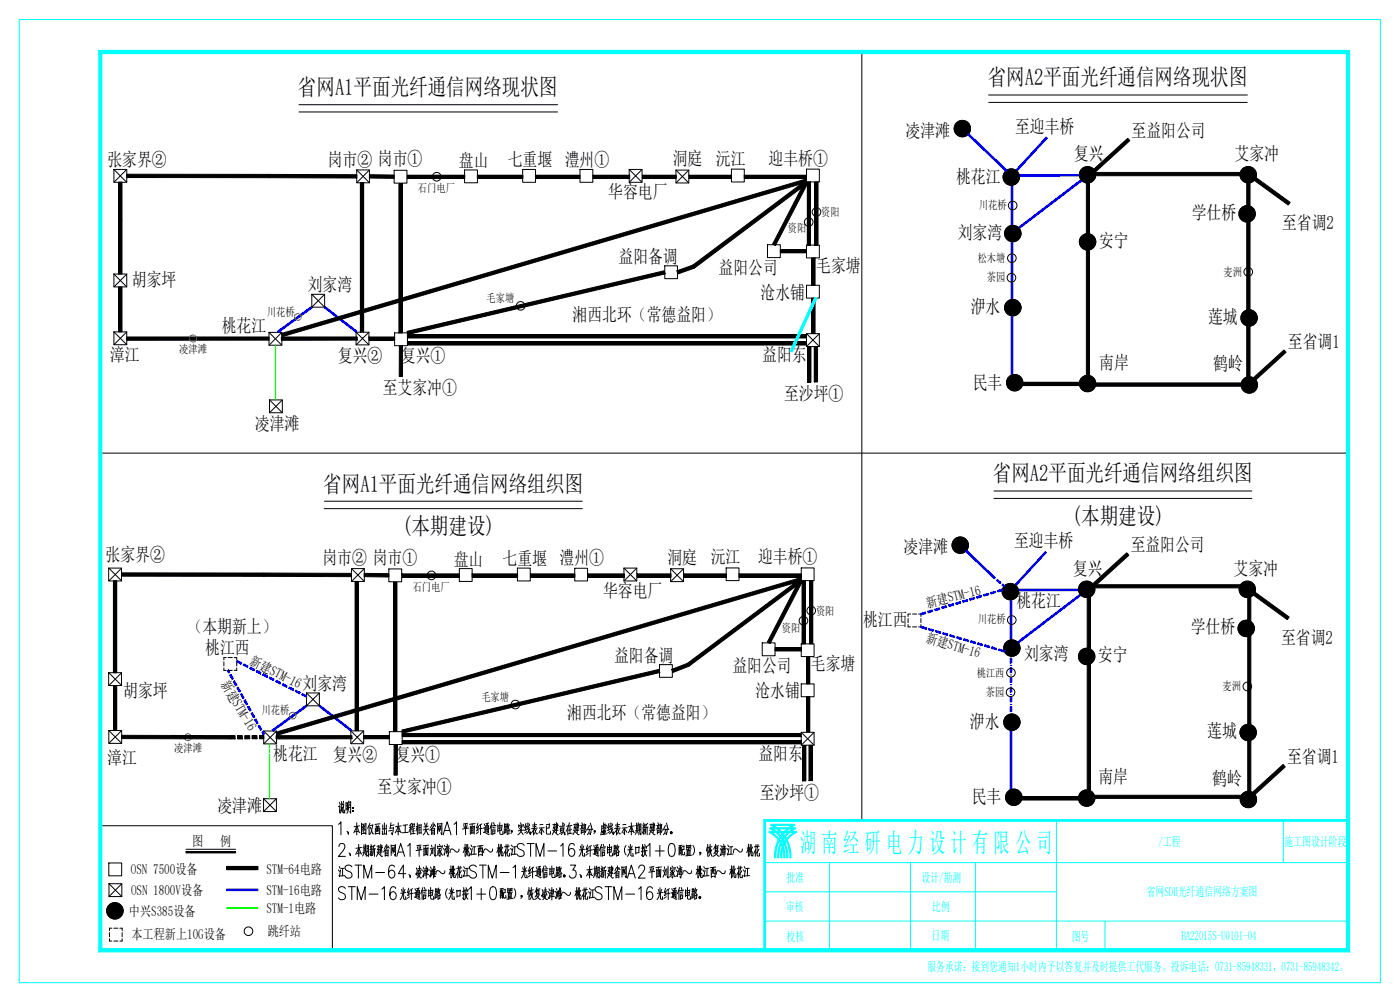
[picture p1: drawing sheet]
<svg xmlns="http://www.w3.org/2000/svg" width="432mm" height="309mm" viewBox="0 0 432 309" stroke-linecap="round" stroke-linejoin="round" font-family="sans-serif">
<!-- layer: 2.5G -->
<path d="M311.7 220.9h.5v1.7h-.5z" fill="none" stroke="#00f" stroke-width=".31"/>
<path d="M311.7 220.9h.5v1.7h-.5z" fill="#00f"/>
<path d="M311.7 217.9h.5v1.5h-.5zM311.7 220.2h.5" fill="none" stroke="#00f" stroke-width=".31"/>
<path d="M311.7 217.9h.5v1.5h-.5z" fill="#00f"/>
<path d="M311.7 214.9h.5v1.5h-.5zM311.7 217.2h.5" fill="none" stroke="#00f" stroke-width=".31"/>
<path d="M311.7 214.9h.5v1.5h-.5z" fill="#00f"/>
<path d="M311.7 211.9h.5v1.5h-.5zM311.7 214.2h.5" fill="none" stroke="#00f" stroke-width=".31"/>
<path d="M311.7 211.9h.5v1.5h-.5z" fill="#00f"/>
<path d="M311.7 208.9h.5v1.5h-.5zM311.7 211.2h.5" fill="none" stroke="#00f" stroke-width=".31"/>
<path d="M311.7 208.9h.5v1.5h-.5z" fill="#00f"/>
<path d="M311.7 205.9h.5v1.6h-.5zM311.7 208.2h.5" fill="none" stroke="#00f" stroke-width=".31"/>
<path d="M311.7 205.9h.5v1.6h-.5z" fill="#00f"/>
<path d="M311.7 202.9h.5v1.6h-.5zM311.7 205.2h.5" fill="none" stroke="#00f" stroke-width=".31"/>
<path d="M311.7 202.9h.5v1.6h-.5z" fill="#00f"/>
<path d="M311.7 199.8h.5v1.7h-.5zM311.7 202.2h.5" fill="none" stroke="#00f" stroke-width=".31"/>
<path d="M311.7 199.8h.5v1.7h-.5z" fill="#00f"/>
<path d="M322.8 42.2l.4 .4-10.8 11.7-.3-.4z" fill="none" stroke="#00f" stroke-width=".31"/>
<path d="M322.8 42.2l.4 .4-10.8 11.7-.3-.4z" fill="#00f"/>
<path d="M312 53.8l.5 .5v64.1h-.5z" fill="none" stroke="#00f" stroke-width=".31"/>
<path d="M312 53.8l.5 .5v64.1h-.5z" fill="#00f"/>
<path d="M312 53.8h24.4l-1.4 .5h-22.5z" fill="none" stroke="#00f" stroke-width=".31"/>
<path d="M312 53.8h24.4l-1.4 .5h-22.5z" fill="#00f"/>
<path d="M312.1 71.7l22.9-17.4 1.4-.5-24 18.3z" fill="none" stroke="#00f" stroke-width=".31"/>
<path d="M312.1 71.7l22.9-17.4 1.4-.5-24 18.3z" fill="#00f"/>
<!-- layer: 10G -->
<path d="M33.6 266.1h3.9v4h-3.9zM33.6 272.5h4v4h-4zM70 267.2h9.6v1h-9.6zM33.8 289.5v.7h.7M33.8 287.6v1.3M34.5 286.2h-.7v.8M35.1 286.2h1.3M35.1 290.2h1.3M37 286.2h.7v.8M37.7 287.6v1.3M37.7 289.5v.7h-.7" fill="none" stroke="#000" stroke-width=".31"/>
<!-- layer: 2.5G -->
<path d="M31 254.6h71.6v38.4h-71.6zM57.4 262.7h15.3v.3h-15.3zM57.4 261.9h15.3" fill="none" stroke="#000" stroke-width=".31"/>
<path d="M57.4 262.8h15.3" fill="none" stroke="#000" stroke-width=".36"/>
<!-- layer: 0 -->
<path d="M33.6 272.5l4 4M37.6 272.5l-4 4" fill="none" stroke="#000" stroke-width=".31"/>
<!-- layer: 10G -->
<path d="M70 267.2h9.6v1h-9.6z" fill="#000"/>
<!-- layer: 2.5G -->
<path d="M70 274.2h9.6v.5h-9.6z" fill="none" stroke="#00f" stroke-width=".31"/>
<path d="M70 274.2h9.6v.5h-9.6z" fill="#00f"/>
<!-- layer: 0 -->
<g fill="none" stroke="#000" stroke-width=".31">
<path d="M247.2 225.8l4 4M251.2 225.8l-4 4"/>
<circle cx="133.1" cy="177.4" r="1.33"/>
<circle cx="247.9" cy="191.4" r="1.33"/>
<circle cx="250.3" cy="188.3" r="1.33"/>
<circle cx="76.7" cy="287.2" r="1.33"/>
</g>
<!-- layer: 10G -->
<g fill="none" stroke="#000" stroke-width=".31">
<path d="M33.5 175.2h4v4h-4zM35 179.1h1v11.6h-1zM37.5 176.7h43.9v1h-43.9zM81.4 176.7l27.1 .1v1l-27.1-.1zM108.5 175.3h3.9v4h-3.9zM109.6 179.3h1v46h-1zM120 175.4h3.9v4h-3.9zM121.5 179.6h1v46h-1zM124.1 177h17.7v1h-17.7zM141.7 175.3h4v4h-4zM145.7 177h14v1h-14zM159.7 175.2h3.9v4h-3.9z"/>
<path d="M163.7 177h13.7v1h-13.7zM177.3 175.2h4v4h-4zM181.4 177h11.3v1h-11.3zM192.5 175.2h4v4h-4zM196.6 177h10.5v1h-10.5zM207 175.4h3.9v4h-3.9zM211 177h13.1v1h-13.1zM224.1 175.1h3.9v4h-3.9zM228 177h19.2v1h-19.2zM247.2 175.1h4v4h-4zM247.5 179.1h1v19.5h-1zM249.8 179.1h1v19.5h-1z"/>
<path d="M35 190.7h1v16.8h-1zM247.2 198.6h4v3.9h-4zM33.5 207.5h4v3.9h-4zM35 211.4h1v13.9h-1zM203.5 205h4v3.9h-4zM247.2 210.9h4v4h-4zM248.9 202.5h1v8.4h-1zM248.9 214.9h1v10.8h-1zM33.6 225.3h3.9v3.9h-3.9zM71.2 226.9h1.3v1h-1.3zM73.3 226.9h1.5v1h-1.5zM75.5 226.9h1.6v.9l-1.6 .1z"/>
<path d="M77.8 226.9h1.5v.9h-1.5zM80.1 226.9h1.3v.9h-1.3zM81.4 225.4h3.9v4h-3.9zM85.2 226.9h23.4v.9l-23.4 .1zM108.3 225.4h3.9v3.9h-3.9zM110.2 227.4h.1M120.1 225.6h4v4h-4zM121.6 229.6h1v9.4h-1zM124 225.1l79.4-18.7 .2 1-79.4 18.7zM124.1 228.4h123.1v1h-123.1zM124.1 226.2h123.1v1h-123.1zM247.2 225.8h4v4h-4z"/>
<path d="M247.6 230h1.1v10.8h-1.1zM249.6 229.9h1v10.8h-1z"/>
</g>
<g fill="#000">
<path d="M37.5 176.7h43.9v1h-43.9zM81.4 176.7l27.1 .1v1l-27.1-.1zM124.1 177h17.7v1h-17.7zM145.7 177h14v1h-14zM163.7 177h13.7v1h-13.7zM181.4 177h11.3v1h-11.3zM196.6 177h10.5v1h-10.5zM211 177h13.1v1h-13.1zM228 177h19.2v1h-19.2zM247.5 179.1h1v19.5h-1zM249.8 179.1h1v19.5h-1zM35 179.1h1v11.6h-1z"/>
<path d="M35 190.7h1v16.8h-1zM124 225.1l79.4-18.7 .2 1-79.4 18.7zM248.9 202.5h1v8.4h-1zM248.9 214.9h1v10.8h-1zM35 211.4h1v13.9h-1zM71.2 226.9h1.3v1h-1.3zM73.3 226.9h1.5v1h-1.5zM75.5 226.9h1.6v.9l-1.6 .1zM77.8 226.9h1.5v.9h-1.5zM80.1 226.9h1.3v.9h-1.3zM85.2 226.9h23.4v.9l-23.4 .1zM109.6 179.3h1v46h-1z"/>
<path d="M121.5 179.6h1v46h-1zM121.6 229.6h1v9.4h-1zM124.1 226.2h123.1v1h-123.1zM124.1 228.4h123.1v1h-123.1zM247.6 230h1.1v10.8h-1.1zM249.6 229.9h1v10.8h-1z"/>
</g>
<path d="M112.4 177.3h1.3" fill="none" stroke="#000" stroke-width=".31"/>
<!-- layer: 2.5G -->
<path d="M84 225.1l10.4-7.6 .3 .4-10.4 7.6z" fill="none" stroke="#00f" stroke-width=".31"/>
<path d="M84 225.1l10.4-7.6 .3 .4-10.4 7.6z" fill="#00f"/>
<path d="M98.7 217.5l9.8 7.5-.3 .4-9.8-7.5z" fill="none" stroke="#00f" stroke-width=".31"/>
<path d="M98.7 217.5l9.8 7.5-.3 .4-9.8-7.5z" fill="#00f"/>
<!-- layer: 10G -->
<g fill="none" stroke="#f00" stroke-width=".31">
<path d="M90.6 219.7l-1 .2M90.9 219.8l.5 .9M56.9 227.4l.5 .9M56.9 227.1h.1M57.1 226.8h-.1M58.3 226.3l-1 .2M58.5 226.4l.5 1M58.7 228.2l-1 .2M58.9 227.9v.1M59 227.6v.1M89.3 220.7l.5 .9M89.3 220.4h.1"/>
<path d="M89.5 220.1v.1M91 221.5l-1 .2M91.2 221.2v.1M91.3 221h.1"/>
</g>
<path d="M112.4 176.8l7.6 .1v1l-7.6-.1zM94.6 213.7h3.9v4h-3.9zM85.2 225.8l161.9-47.7 .3 1-161.9 47.7zM112.2 226.9h7.9v.9h-7.9z" fill="none" stroke="#000" stroke-width=".31"/>
<path d="M112.4 176.8l7.6 .1v1l-7.6-.1zM85.2 225.8l161.9-47.7 .3 1-161.9 47.7zM112.2 226.9h7.9v.9h-7.9z" fill="#000"/>
<!-- layer: 0 -->
<g fill="none" stroke="#000" stroke-width=".31">
<path d="M33.6 175.2l3.9 4M37.5 175.2l-3.9 4M108.5 175.3l3.9 4M112.4 175.3l-3.9 4M192.5 175.2l4 4M196.5 175.2l-4 4M207 175.4l3.9 4M210.9 175.4l-3.9 4M33.6 207.5l3.9 3.9M37.5 207.5l-3.9 3.9M94.6 213.7l3.9 4M98.5 213.7l-3.9 4"/>
<path d="M33.6 225.3l3.9 3.9M37.5 225.3l-3.9 3.9M81.4 225.4l3.9 4M85.3 225.4l-3.9 4M108.3 225.4l3.9 3.9M112.2 225.4l-3.9 3.9"/>
</g>
<!-- layer: 2.5G -->
<path d="M70.1 206.8l.4-.2 .4 .7-.4 .3z" fill="none" stroke="#00f" stroke-width=".31"/>
<path d="M70.1 206.8l.4-.2 .4 .7-.4 .3z" fill="#00f"/>
<path d="M70.9 208.2l.4-.2 .7 1.3-.4 .2z" fill="none" stroke="#00f" stroke-width=".31"/>
<path d="M70.9 208.2l.4-.2 .7 1.3-.4 .2z" fill="#00f"/>
<path d="M72 210.2l.4-.3 .7 1.4-.4 .2z" fill="none" stroke="#00f" stroke-width=".31"/>
<path d="M72 210.2l.4-.3 .7 1.4-.4 .2z" fill="#00f"/>
<path d="M73 212.1l.5-.2 .7 1.3-.4 .2z" fill="none" stroke="#00f" stroke-width=".31"/>
<path d="M73 212.1l.5-.2 .7 1.3-.4 .2z" fill="#00f"/>
<path d="M74.2 214.1l.4-.2 .7 1.3-.4 .2z" fill="none" stroke="#00f" stroke-width=".31"/>
<path d="M74.2 214.1l.4-.2 .7 1.3-.4 .2z" fill="#00f"/>
<path d="M75.2 216.1l.5-.3 .8 1.4-.5 .2z" fill="none" stroke="#00f" stroke-width=".31"/>
<path d="M75.2 216.1l.5-.3 .8 1.4-.5 .2z" fill="#00f"/>
<path d="M76.4 218l.4-.2 .7 1.3-.4 .2z" fill="none" stroke="#00f" stroke-width=".31"/>
<path d="M76.4 218l.4-.2 .7 1.3-.4 .2z" fill="#00f"/>
<path d="M77.5 220l.4-.3 .7 1.4-.4 .2z" fill="none" stroke="#00f" stroke-width=".31"/>
<path d="M77.5 220l.4-.3 .7 1.4-.4 .2z" fill="#00f"/>
<path d="M78.5 222l.5-.3 .7 1.3-.4 .2z" fill="none" stroke="#00f" stroke-width=".31"/>
<path d="M78.5 222l.5-.3 .7 1.3-.4 .2z" fill="#00f"/>
<path d="M79.7 223.9l.4-.2 .7 1.3-.4 .2z" fill="none" stroke="#00f" stroke-width=".31"/>
<path d="M79.7 223.9l.4-.2 .7 1.3-.4 .2z" fill="#00f"/>
<path d="M80.8 225.9l.4-.3 .4 .8-.4 .2z" fill="none" stroke="#00f" stroke-width=".31"/>
<path d="M80.8 225.9l.4-.3 .4 .8-.4 .2z" fill="#00f"/>
<path d="M93.3 213.9l1.4 .7-.2 .4-1.4-.7z" fill="none" stroke="#00f" stroke-width=".31"/>
<path d="M93.3 213.9l1.4 .7-.2 .4-1.4-.7z" fill="#00f"/>
<path d="M91.3 212.8l1.4 .7-.3 .5-1.3-.8z" fill="none" stroke="#00f" stroke-width=".31"/>
<path d="M91.3 212.8l1.4 .7-.3 .5-1.3-.8z" fill="#00f"/>
<path d="M89.3 211.8l1.3 .7-.2 .4-1.3-.7z" fill="none" stroke="#00f" stroke-width=".31"/>
<path d="M89.3 211.8l1.3 .7-.2 .4-1.3-.7z" fill="#00f"/>
<path d="M87.3 210.8l1.3 .7-.2 .4-1.3-.6z" fill="none" stroke="#00f" stroke-width=".31"/>
<path d="M87.3 210.8l1.3 .7-.2 .4-1.3-.6z" fill="#00f"/>
<path d="M85.3 209.8l1.3 .6-.2 .5-1.4-.7z" fill="none" stroke="#00f" stroke-width=".31"/>
<path d="M85.3 209.8l1.3 .6-.2 .5-1.4-.7z" fill="#00f"/>
<path d="M83.3 208.8l1.3 .6-.2 .5-1.3-.7z" fill="none" stroke="#00f" stroke-width=".31"/>
<path d="M83.3 208.8l1.3 .6-.2 .5-1.3-.7z" fill="#00f"/>
<path d="M81.3 207.8l1.3 .6-.2 .5-1.4-.7z" fill="none" stroke="#00f" stroke-width=".31"/>
<path d="M81.3 207.8l1.3 .6-.2 .5-1.4-.7z" fill="#00f"/>
<path d="M79.2 206.7l1.4 .7-.2 .5-1.4-.7z" fill="none" stroke="#00f" stroke-width=".31"/>
<path d="M79.2 206.7l1.4 .7-.2 .5-1.4-.7z" fill="#00f"/>
<path d="M77.3 205.7l1.3 .7-.3 .4-1.3-.6z" fill="none" stroke="#00f" stroke-width=".31"/>
<path d="M77.3 205.7l1.3 .7-.3 .4-1.3-.6z" fill="#00f"/>
<path d="M75.2 204.7l1.4 .7-.2 .4-1.4-.6z" fill="none" stroke="#00f" stroke-width=".31"/>
<path d="M75.2 204.7l1.4 .7-.2 .4-1.4-.6z" fill="#00f"/>
<path d="M73.1 203.6l1.5 .8-.3 .4-1.4-.7z" fill="none" stroke="#00f" stroke-width=".31"/>
<path d="M73.1 203.6l1.5 .8-.3 .4-1.4-.7z" fill="#00f"/>
<!-- layer: 0 -->
<g fill="none" stroke="#000" stroke-width=".31">
<path d="M248.9 102.9l3.9 4M252.8 102.9l-3.9 4"/>
<circle cx="134.8" cy="54.5" r="1.33"/>
<circle cx="249.5" cy="68.5" r="1.33"/>
<circle cx="251.9" cy="65.4" r="1.33"/>
<circle cx="159" cy="217.3" r="1.33"/>
</g>
<!-- layer: 10G -->
<g fill="none" stroke="#000" stroke-width=".31">
<path d="M35.2 52.3h3.9v3.9h-3.9zM36.6 56.2h1v11.5h-1zM39.1 53.7l44 .1v1l-44-.1zM83.1 53.8l27 .1v1l-27-.1zM110.1 52.4h3.9v4h-3.9zM111.2 56.4h1v46h-1zM121.6 52.5h4v4h-4zM123.1 56.6h1v46.1h-1zM125.7 54h17.7v1.1h-17.7zM143.4 52.4h3.9v4h-3.9zM147.3 54h14v1.1h-14zM161.3 52.3h4v3.9h-4z"/>
<path d="M165.3 54h13.7v1.1h-13.7zM179 52.3h3.9v3.9h-3.9zM183 54h11.3v1.1h-11.3zM194.2 52.3h3.9v3.9h-3.9zM198.3 54h10.4v1.1h-10.4zM208.6 52.5h3.9v3.9h-3.9zM212.6 54h13.1v1.1h-13.1zM225.7 52.2h4v3.9h-4zM229.7 54h19.2v1.1h-19.2zM248.4 55.9l.9 .5-10 19.3-.9-.4zM248.9 52.2h3.9v3.9h-3.9zM249.1 56.1h1v19.5h-1z"/>
<path d="M251.5 56.1h.9v19.5h-.9zM36.6 67.7h1v16.8h-1zM240.8 77h8.1v1h-8.1zM248.9 75.6h3.9v3.9h-3.9zM250.5 79.5h1v8.5h-1zM35.2 84.5h3.9v4h-3.9zM36.7 88.5h.9v13.8h-.9zM205.1 82h3.9v3.9h-3.9zM248.9 88h3.9v3.9h-3.9zM250.5 91.9h1v10.9h-1zM35.2 102.3h3.9v4h-3.9zM39.1 103.9h43.9v1h-43.9z"/>
<path d="M83 102.5h4v4h-4zM86.8 103.9h23.4v1h-23.4zM109.9 102.4h3.9v4h-3.9zM111.9 104.4h.1M121.8 102.7h3.9v3.9h-3.9zM123.2 106.6h1v9.5h-1zM125.6 102.2l79.4-18.7 .2 1-79.4 18.7zM125.7 105.4h123.2v1h-123.2zM125.7 103.3h123.1v.9h-123.1zM248.9 102.9h3.9v4h-3.9zM249.3 107h.9v10.9h-.9zM251.3 106.9h1v10.9h-1z"/>
<path d="M69.1 206v.7h.7M69.1 204.1v1.3M69.8 202.8h-.7v.7M70.4 202.8h1.3M70.4 206.7h1.3M72.3 202.8h.7v.7M73 204.1v1.3M73 206v.7h-.7"/>
</g>
<path d="M100 156.9h79.7M100.1 154.6h79.6" fill="none" stroke="#000" stroke-width=".31"/>
<!-- layer: 220 -->
<path d="M31 139.7h384.9" fill="none" stroke="#000" stroke-width=".31"/>
<!-- layer: 10G -->
<g fill="#000">
<path d="M39.1 53.7l44 .1v1l-44-.1zM83.1 53.8l27 .1v1l-27-.1zM125.7 54h17.7v1.1h-17.7zM147.3 54h14v1.1h-14zM165.3 54h13.7v1.1h-13.7zM183 54h11.3v1.1h-11.3zM198.3 54h10.4v1.1h-10.4zM212.6 54h13.1v1.1h-13.1zM229.7 54h19.2v1.1h-19.2zM248.4 55.9l.9 .5-10 19.3-.9-.4zM249.1 56.1h1v19.5h-1zM251.5 56.1h.9v19.5h-.9z"/>
<path d="M36.6 56.2h1v11.5h-1zM240.8 77h8.1v1h-8.1zM250.5 79.5h1v8.5h-1zM36.6 67.7h1v16.8h-1zM125.6 102.2l79.4-18.7 .2 1-79.4 18.7zM250.5 91.9h1v10.9h-1zM36.7 88.5h.9v13.8h-.9zM39.1 103.9h43.9v1h-43.9zM86.8 103.9h23.4v1h-23.4zM111.2 56.4h1v46h-1zM123.1 56.6h1v46.1h-1zM123.2 106.6h1v9.5h-1z"/>
<path d="M125.7 103.3h123.1v.9h-123.1zM125.7 105.4h123.2v1h-123.2zM249.3 107h.9v10.9h-.9zM251.3 106.9h1v10.9h-1z"/>
</g>
<path d="M114 54.4h1.4" fill="none" stroke="#000" stroke-width=".31"/>
<!-- layer: 2.5G -->
<path d="M85.6 102.1l10.5-7.6 .3 .4-10.5 7.6z" fill="none" stroke="#00f" stroke-width=".31"/>
<path d="M85.6 102.1l10.5-7.6 .3 .4-10.5 7.6z" fill="#00f"/>
<path d="M100.3 94.5l9.8 7.6-.3 .4-9.8-7.6z" fill="none" stroke="#00f" stroke-width=".31"/>
<path d="M100.3 94.5l9.8 7.6-.3 .4-9.8-7.6z" fill="#00f"/>
<!-- layer: 10G -->
<g fill="none" stroke="#f00" stroke-width=".31">
<path d="M90.9 97.7l.5 .9M90.9 97.5h.1M91.1 97.2h-.1M92.2 96.8l-1 .2M92.5 96.9l.5 .8M92.6 98.5l-1 .2M92.8 98.3h.1M92.9 98h.1M58.5 104.4l.5 .9M58.6 104.1h-.1M58.7 103.8h.1M59.9 103.4l-1 .2"/>
<path d="M60.2 103.5l.5 .9M60.3 105.2l-1 .2M60.5 105h.1M60.7 104.7h-.1"/>
</g>
<path d="M114 53.9l7.6 .1v1l-7.6-.1zM236.8 75.5h4v3.9h-4zM96.2 90.8h4v3.9h-4zM208.9 83.5l4.9-1.7 .5 .9-5.1 1.8zM213.8 81.8l34.8-26.1 .6 .8-34.9 26.2zM86.8 102.9l161.9-47.7 .3 1-161.9 47.6zM113.8 103.9h8v1h-8zM246.8 178.6l.9 .5-10.1 19.4-.8-.5zM235.2 198.3h4v3.9h-4zM239.2 199.7h8v1h-8zM207.3 206.4l4.8-1.8 .5 .8-5 2zM212.1 204.6l34.8-26.1 .6 .8-34.9 26.1z" fill="none" stroke="#000" stroke-width=".31"/>
<path d="M114 53.9l7.6 .1v1l-7.6-.1zM208.9 83.5l4.9-1.7 .5 .9-5.1 1.8zM213.8 81.8l34.8-26.1 .6 .8-34.9 26.2zM86.8 102.9l161.9-47.7 .3 1-161.9 47.6zM113.8 103.9h8v1h-8zM246.8 178.6l.9 .5-10.1 19.4-.8-.5zM207.3 206.4l4.8-1.8 .5 .8-5 2zM212.1 204.6l34.8-26.1 .6 .8-34.9 26.1zM239.2 199.7h8v1h-8z" fill="#000"/>
<!-- layer: 0 -->
<g fill="none" stroke="#000" stroke-width=".31">
<path d="M35.2 52.3l3.9 3.9M39.1 52.3l-3.9 3.9M110.1 52.4l3.9 4M114 52.4l-3.9 4M194.2 52.3l3.9 3.9M198.1 52.3l-3.9 3.9M208.6 52.5l3.9 3.9M212.5 52.5l-3.9 3.9M35.2 84.5l3.9 4M39.1 84.5l-3.9 4M96.2 90.8l4 3.9M100.2 90.8l-4 3.9"/>
<path d="M35.2 102.3l3.9 4M39.1 102.3l-3.9 4M83 102.5l4 4M87 102.5l-4 4M109.9 102.4l3.9 4M113.8 102.4l-3.9 4"/>
<circle cx="312.1" cy="54.6" r="2.53"/>
<circle cx="312.1" cy="54.6" r="2.55"/>
<circle cx="335.6" cy="53.9" r="2.53"/>
<circle cx="385.2" cy="53.9" r="2.53"/>
<circle cx="312.2" cy="79.6" r="1.33"/>
<circle cx="312.5" cy="63.4" r="1.33"/>
<circle cx="312.5" cy="72" r="2.53"/>
<circle cx="335.6" cy="74.6" r="2.53"/>
<circle cx="335.6" cy="74.6" r="2.52"/>
<circle cx="384.8" cy="65.9" r="2.53"/>
<circle cx="384.8" cy="66" r="2.52"/>
<circle cx="160.7" cy="94.3" r="1.33"/>
<circle cx="312.1" cy="85.6" r="1.33"/>
<circle cx="312.5" cy="94.9" r="2.53"/>
<circle cx="312.5" cy="94.8" r="2.53"/>
<circle cx="385.2" cy="83.8" r="1.33"/>
<circle cx="385.4" cy="98" r="2.53"/>
<circle cx="385.4" cy="98.1" r="2.52"/>
<circle cx="313.1" cy="118" r="2.52"/>
<circle cx="313.1" cy="118" r="2.53"/>
<circle cx="335.6" cy="118.3" r="2.53"/>
<circle cx="335.6" cy="118.3" r="2.52"/>
<circle cx="385.5" cy="118.7" r="2.53"/>
</g>
<path d="M92.3 32.3h79.8M92.3 34.5h79.8M305.1 29.3h79.8M305.1 31.6h79.8M306.7 153.7h79.6M306.7 151.4h79.6" fill="none" stroke="#000" stroke-width=".31"/>
<!-- layer: 220 -->
<path d="M265.9 16v237M335.2 54h1v64.1l-1 1zM336 53.2h49.7l-1 1h-48.7zM336.6 53l11.4-10.3 .6 .7-11.3 10.3zM384.7 54.2l1-1v65.9l-1-1zM385.5 53.3l12.6 9.1-.6 .8-12.6-9.1zM313.1 117.9h22.7v1h-22.7zM336.2 118.1h48.5l1 1h-50.5zM384.9 118.2l11.3-10.3 .6 .7-11.3 10.4z" fill="none" stroke="#000" stroke-width=".31"/>
<!-- layer: 0 -->
<g fill="#000">
<circle cx="312.1" cy="54.6" r="2.55"/>
<circle cx="335.6" cy="53.9" r="2.53"/>
<circle cx="385.2" cy="53.9" r="2.53"/>
<circle cx="312.5" cy="72" r="2.53"/>
<circle cx="335.6" cy="74.6" r="2.52"/>
<circle cx="384.8" cy="66" r="2.52"/>
<circle cx="312.5" cy="94.8" r="2.53"/>
<circle cx="385.4" cy="98.1" r="2.52"/>
<circle cx="313.1" cy="118" r="2.52"/>
<circle cx="335.6" cy="118.3" r="2.52"/>
<circle cx="385.5" cy="118.7" r="2.53"/>
</g>
<!-- layer: 220 -->
<path d="M335.2 54h1v64.1l-1 1zM336.6 53l11.4-10.3 .6 .7-11.3 10.3zM336 53.2h49.7l-1 1h-48.7zM385.5 53.3l12.6 9.1-.6 .8-12.6-9.1zM313.1 117.9h22.7v1h-22.7zM336.2 118.1h48.5l1 1h-50.5zM384.7 54.2l1-1v65.9l-1-1zM384.9 118.2l11.3-10.3 .6 .7-11.3 10.4z" fill="#000"/>
<!-- layer: 2.5G -->
<path d="M322.5 170.1l.4 .3-10.7 11.7-.4-.3z" fill="none" stroke="#00f" stroke-width=".31"/>
<path d="M322.5 170.1l.4 .3-10.7 11.7-.4-.3z" fill="#00f"/>
<path d="M311.7 222.6h.5v23.6h-.5z" fill="none" stroke="#00f" stroke-width=".31"/>
<path d="M311.7 222.6h.5v23.6h-.5z" fill="#00f"/>
<path d="M311.7 181.7l.5 .5v17.6h-.5z" fill="none" stroke="#00f" stroke-width=".31"/>
<path d="M311.7 181.7l.5 .5v17.6h-.5z" fill="#00f"/>
<path d="M311.7 181.7l24.4-.1-1.4 .6h-22.5z" fill="none" stroke="#00f" stroke-width=".31"/>
<path d="M311.7 181.7l24.4-.1-1.4 .6h-22.5z" fill="#00f"/>
<path d="M311.8 199.6l22.9-17.4 1.4-.6-24 18.4z" fill="none" stroke="#00f" stroke-width=".31"/>
<path d="M311.8 199.6l22.9-17.4 1.4-.6-24 18.4z" fill="#00f"/>
<!-- layer: 0 -->
<g fill="none" stroke="#000" stroke-width=".31">
<circle cx="311.8" cy="182.4" r="2.53"/>
<circle cx="311.8" cy="182.4" r="2.52"/>
<circle cx="312.2" cy="191.2" r="1.33"/>
<circle cx="312.2" cy="199.9" r="2.52"/>
<circle cx="312.2" cy="199.9" r="2.53"/>
<circle cx="335.3" cy="181.7" r="2.52"/>
<circle cx="335.3" cy="181.7" r="2.53"/>
<circle cx="384.5" cy="193.8" r="2.53"/>
<circle cx="384.9" cy="181.7" r="2.52"/>
<circle cx="384.9" cy="181.7" r="2.53"/>
<circle cx="311.8" cy="213.5" r="1.33"/>
<circle cx="312" cy="207.5" r="1.33"/>
<circle cx="335.3" cy="202.4" r="2.53"/>
<circle cx="384.9" cy="211.7" r="1.33"/>
<circle cx="312.2" cy="222.7" r="2.52"/>
<circle cx="312.2" cy="222.7" r="2.53"/>
<circle cx="385.2" cy="225.9" r="2.55"/>
<circle cx="385.2" cy="225.9" r="2.53"/>
<circle cx="312.8" cy="245.9" r="2.53"/>
<circle cx="312.8" cy="245.9" r="2.54"/>
<circle cx="335.3" cy="246.1" r="2.53"/>
<circle cx="385.2" cy="246.6" r="2.53"/>
<circle cx="385.2" cy="246.6" r="2.52"/>
<circle cx="35.5" cy="280.9" r="2.53"/>
</g>
<g fill="#000">
<circle cx="311.8" cy="182.4" r="2.52"/>
<circle cx="312.2" cy="199.9" r="2.52"/>
<circle cx="335.3" cy="181.7" r="2.52"/>
<circle cx="384.5" cy="193.8" r="2.53"/>
<circle cx="384.9" cy="181.7" r="2.52"/>
<circle cx="335.3" cy="202.4" r="2.53"/>
<circle cx="312.2" cy="222.7" r="2.52"/>
<circle cx="385.2" cy="225.9" r="2.55"/>
<circle cx="312.8" cy="245.9" r="2.54"/>
<circle cx="335.3" cy="246.1" r="2.53"/>
<circle cx="385.2" cy="246.6" r="2.52"/>
<circle cx="35.5" cy="280.9" r="2.53"/>
</g>
<!-- layer: 220 -->
<path d="M336.3 180.8l11.4-10.3 .6 .7-11.3 10.3zM385.2 181.1l12.6 9.2-.6 .8-12.6-9.2zM312.8 245.7h22.7v1h-22.7zM384.6 246.1l11.3-10.4 .7 .8-11.3 10.3z" fill="none" stroke="#000" stroke-width=".31"/>
<path d="M336.3 180.8l11.4-10.3 .6 .7-11.3 10.3zM385.2 181.1l12.6 9.2-.6 .8-12.6-9.2zM312.8 245.7h22.7v1h-22.7zM384.6 246.1l11.3-10.4 .7 .8-11.3 10.3z" fill="#000"/>
<!-- layer: 10G -->
<path d="M280.2 192.6v.7h.8M280.2 190.7v1.3M281 189.4h-.8v.7M281.6 189.4h1.3M281.6 193.3h1.3M283.5 189.4h.7v.7M284.2 190.7v1.3M284.2 192.6v.7h-.7" fill="none" stroke="#000" stroke-width=".31"/>
<!-- layer: 2.5G -->
<path d="M284.1 189.2l1.4-.5 .2 .5-1.4 .4z" fill="none" stroke="#00f" stroke-width=".31"/>
<path d="M284.1 189.2l1.4-.5 .2 .5-1.4 .4z" fill="#00f"/>
<path d="M286.3 188.5l1.4-.4 .1 .5-1.4 .4z" fill="none" stroke="#00f" stroke-width=".31"/>
<path d="M286.3 188.5l1.4-.4 .1 .5-1.4 .4z" fill="#00f"/>
<path d="M288.4 187.9l1.5-.5 .1 .5-1.5 .5z" fill="none" stroke="#00f" stroke-width=".31"/>
<path d="M288.4 187.9l1.5-.5 .1 .5-1.5 .5z" fill="#00f"/>
<path d="M290.6 187.2l1.4-.4 .1 .5-1.4 .4z" fill="none" stroke="#00f" stroke-width=".31"/>
<path d="M290.6 187.2l1.4-.4 .1 .5-1.4 .4z" fill="#00f"/>
<path d="M292.7 186.6l1.5-.4 .1 .4-1.4 .5z" fill="none" stroke="#00f" stroke-width=".31"/>
<path d="M292.7 186.6l1.5-.4 .1 .4-1.4 .5z" fill="#00f"/>
<path d="M294.9 186l1.4-.5 .2 .5-1.5 .4z" fill="none" stroke="#00f" stroke-width=".31"/>
<path d="M294.9 186l1.4-.5 .2 .5-1.5 .4z" fill="#00f"/>
<path d="M297 185.3l1.5-.4 .1 .5-1.4 .4z" fill="none" stroke="#00f" stroke-width=".31"/>
<path d="M297 185.3l1.5-.4 .1 .5-1.4 .4z" fill="#00f"/>
<path d="M299.2 184.6l1.4-.4 .2 .5-1.5 .4z" fill="none" stroke="#00f" stroke-width=".31"/>
<path d="M299.2 184.6l1.4-.4 .2 .5-1.5 .4z" fill="#00f"/>
<path d="M301.3 184l1.5-.4 .1 .5-1.4 .4z" fill="none" stroke="#00f" stroke-width=".31"/>
<path d="M301.3 184l1.5-.4 .1 .5-1.4 .4z" fill="#00f"/>
<path d="M303.5 183.4l1.5-.4 .1 .4-1.5 .4z" fill="none" stroke="#00f" stroke-width=".31"/>
<path d="M303.5 183.4l1.5-.4 .1 .4-1.5 .4z" fill="#00f"/>
<path d="M305.7 182.7l1.4-.4 .1 .5-1.4 .4z" fill="none" stroke="#00f" stroke-width=".31"/>
<path d="M305.7 182.7l1.4-.4 .1 .5-1.4 .4z" fill="#00f"/>
<path d="M307.8 182.1l1.4-.5 .2 .6-1.5 .4z" fill="none" stroke="#00f" stroke-width=".31"/>
<path d="M307.8 182.1l1.4-.5 .2 .6-1.5 .4z" fill="#00f"/>
<path d="M284.3 193.1l1.7 .5-.2 .5-1.7-.5z" fill="none" stroke="#00f" stroke-width=".31"/>
<path d="M284.3 193.1l1.7 .5-.2 .5-1.7-.5z" fill="#00f"/>
<path d="M286.7 193.8l1.4 .4-.1 .5-1.4-.4z" fill="none" stroke="#00f" stroke-width=".31"/>
<path d="M286.7 193.8l1.4 .4-.1 .5-1.4-.4z" fill="#00f"/>
<path d="M288.8 194.4l1.5 .5-.1 .5-1.5-.5z" fill="none" stroke="#00f" stroke-width=".31"/>
<path d="M288.8 194.4l1.5 .5-.1 .5-1.5-.5z" fill="#00f"/>
<path d="M291 195.1l1.5 .4-.2 .5-1.4-.4z" fill="none" stroke="#00f" stroke-width=".31"/>
<path d="M291 195.1l1.5 .4-.2 .5-1.4-.4z" fill="#00f"/>
<path d="M293.2 195.7l1.4 .4-.1 .5-1.5-.4z" fill="none" stroke="#00f" stroke-width=".31"/>
<path d="M293.2 195.7l1.4 .4-.1 .5-1.5-.4z" fill="#00f"/>
<path d="M295.3 196.3l1.5 .5-.2 .4-1.4-.4z" fill="none" stroke="#00f" stroke-width=".31"/>
<path d="M295.3 196.3l1.5 .5-.2 .4-1.4-.4z" fill="#00f"/>
<path d="M297.5 197l1.4 .4-.1 .4-1.5-.4z" fill="none" stroke="#00f" stroke-width=".31"/>
<path d="M297.5 197l1.4 .4-.1 .4-1.5-.4z" fill="#00f"/>
<path d="M299.7 197.6l1.4 .4-.2 .5-1.4-.4z" fill="none" stroke="#00f" stroke-width=".31"/>
<path d="M299.7 197.6l1.4 .4-.2 .5-1.4-.4z" fill="#00f"/>
<path d="M301.8 198.3l1.4 .4-.1 .4-1.5-.4z" fill="none" stroke="#00f" stroke-width=".31"/>
<path d="M301.8 198.3l1.4 .4-.1 .4-1.5-.4z" fill="#00f"/>
<path d="M304 198.9l1.4 .4-.1 .5-1.5-.5z" fill="none" stroke="#00f" stroke-width=".31"/>
<path d="M304 198.9l1.4 .4-.1 .5-1.5-.5z" fill="#00f"/>
<path d="M306.1 199.5l1.4 .4-.1 .5-1.4-.4z" fill="none" stroke="#00f" stroke-width=".31"/>
<path d="M306.1 199.5l1.4 .4-.1 .5-1.4-.4z" fill="#00f"/>
<path d="M308.3 200.1l1.7 .5-.2 .5-1.6-.5z" fill="none" stroke="#00f" stroke-width=".31"/>
<path d="M308.3 200.1l1.7 .5-.2 .5-1.6-.5z" fill="#00f"/>
<!-- layer: 110 -->
<path d="M251.4 91.7l.7 .3-7.7 16.5-.6-.3z" fill="none" stroke="#0ff" stroke-width=".31"/>
<path d="M251.4 91.7l.7 .3-7.7 16.5-.6-.3z" fill="#0ff"/>
<!-- layer: 220 -->
<path d="M37.5 226.8l33.7 .1v1l-33.7-.1z" fill="none" stroke="#000" stroke-width=".31"/>
<path d="M37.5 226.8l33.7 .1v1l-33.7-.1z" fill="#000"/>
<!-- layer: 10G -->
<path d="M83.2 123.3h3.9v4h-3.9zM81.3 246.3h4v4h-4z" fill="none" stroke="#000" stroke-width=".31"/>
<!-- layer: 0 -->
<path d="M83.2 123.3l3.9 4M87.1 123.3l-3.9 4M81.3 246.3l4 4M85.3 246.3l-4 4" fill="none" stroke="#000" stroke-width=".31"/>
<!-- layer: 220 -->
<path d="M84.9 106.5l.1 16.8zM85 106.5v16.8M83.1 229.4l.1 1.3z" fill="none" stroke="#0f0" stroke-width=".31"/>
<path d="M83.1 229.4l.1 1.3z" fill="#0f0"/>
<path d="M83.1 231.1l.1 1z" fill="none" stroke="#0f0" stroke-width=".31"/>
<path d="M83.1 231.1l.1 1z" fill="#0f0"/>
<path d="M83.1 232.6l.1 1.3z" fill="none" stroke="#0f0" stroke-width=".31"/>
<path d="M83.1 232.6l.1 1.3z" fill="#0f0"/>
<path d="M83.1 233.9l.1 12.4zM83.2 233.9v12.4M70 280l9.6 .1zM70 280h9.6" fill="none" stroke="#0f0" stroke-width=".31"/>
<path d="M335.5 181.1h1v64.1l-1 1zM336.3 180.3h49.7l-1 1h-48.7zM385 181.3l1-1v65.9l-1-1zM335.5 246.2l1-1h48.5l1 1z" fill="none" stroke="#000" stroke-width=".31"/>
<path d="M335.5 181.1h1v64.1l-1 1zM336.3 180.3h49.7l-1 1h-48.7zM335.5 246.2l1-1h48.5l1 1zM385 181.3l1-1v65.9l-1-1z" fill="#000"/>
<!-- layer: 0 -->
<g fill="none" stroke="#000" stroke-width=".31">
<circle cx="296.9" cy="39.6" r="2.52"/>
<circle cx="297" cy="39.7" r="2.53"/>
</g>
<circle cx="296.9" cy="39.6" r="2.52" fill="#000"/>
<!-- layer: 2.5G -->
<path d="M298.6 41.6l.4-.4 11.7 11.2-.4 .4z" fill="none" stroke="#00f" stroke-width=".31"/>
<path d="M298.6 41.6l.4-.4 11.7 11.2-.4 .4z" fill="#00f"/>
<!-- layer: 0 -->
<g fill="none" stroke="#000" stroke-width=".31">
<circle cx="296.3" cy="168.1" r="2.52"/>
<circle cx="296.3" cy="168.1" r="2.53"/>
</g>
<circle cx="296.3" cy="168.1" r="2.52" fill="#000"/>
<!-- layer: 2.5G -->
<path d="M297.9 170.1l.4-.4 8.3 7.9-.3 .4z" fill="none" stroke="#00f" stroke-width=".31"/>
<path d="M297.9 170.1l.4-.4 8.3 7.9-.3 .4z" fill="#00f"/>
<path d="M306.6 177.6l.6 .5-.3 .4-.6-.5z" fill="none" stroke="#00f" stroke-width=".31"/>
<path d="M306.6 177.6l.6 .5-.3 .4-.6-.5z" fill="#00f"/>
<path d="M307.7 178.6l1.2 1-.3 .4-1.2-1z" fill="none" stroke="#00f" stroke-width=".31"/>
<path d="M307.7 178.6l1.2 1-.3 .4-1.2-1z" fill="#00f"/>
<path d="M309.1 180.5l.4-.4 .5 .5-.3 .4z" fill="none" stroke="#00f" stroke-width=".31"/>
<path d="M309.1 180.5l.4-.4 .5 .5-.3 .4z" fill="#00f"/>
<!-- layer: 220 -->
<path d="M236 275h90" fill="none" stroke="#0ff" stroke-width=".31"/>
<!-- layer: JQLayer -->
<path d="M236 292.8h179.7l.5 .5h-180.2z" fill="none" stroke="#0ff" stroke-width=".31"/>
<path d="M236 292.8h179.7l.5 .5h-180.2z" fill="#0ff"/>
<path d="M415.7 253.3l.5-.5v40.5l-.5-.5z" fill="none" stroke="#0ff" stroke-width=".31"/>
<path d="M415.7 253.3l.5-.5v40.5l-.5-.5z" fill="#0ff"/>
<path d="M235.7 252.8h180.5l-.5 .5h-179.5z" fill="none" stroke="#0ff" stroke-width=".31"/>
<path d="M235.7 252.8h180.5l-.5 .5h-179.5z" fill="#0ff"/>
<path d="M235.7 252.8l.5 .5v39.7h-.5z" fill="none" stroke="#0ff" stroke-width=".31"/>
<path d="M235.7 252.8l.5 .5v39.7h-.5z" fill="#0ff"/>
<!-- layer: 220 -->
<path d="M326 253v40M396 253v13M236 266h179.9M256 266v27M281 266v27M301 266v27M236 284.1h179.9M341 284.1v8.9" fill="none" stroke="#0ff" stroke-width=".31"/>
<!-- layer: _U+56FE_U+5C42 1 -->
<g fill="none" stroke="#0ff" stroke-width=".31">
<path d="M237.9 254.2h7.2l.2 .3-1.3 .8h1.4l.2 .3-1.4 .8h1.5l.1 .3-1.9 1.2-1 1.1a8.4 8.4 0 0 1 1 5.6h-.2l-.3-2.9-.7-2.4-.4 .6a7.5 7.5 0 0 1 .7 4.7h-.2l-.2-2.3-.5-1.9-.3 .7 .4 3.5h-.3l-.3-2.9-.4 2.9h-.3v-1.9l.4-1.6-.3-.8-.5 2-.2 2.3h-.4a10.4 10.4 0 0 1 .9-4.7l-.4-.6a11.7 11.7 0 0 0-1.1 5.3h-.3v-1.7l.3-1.4 .9-2.5-1.5-1.5-1.5-.8 .1-.3h1.6l-1.4-.8 .1-.3h1.5l-1.3-.8zM238.1 256.7h1.3l1.3 1.3-.4 .7-1.1-1.3zM238.4 255.6a1.95 1.95 0 0 1 2.1 .8 2.09 2.09 0 0 1-2.1-.8zM238.7 254.5h5.7a2.91 2.91 0 0 1-2.8 .8 2.96 2.96 0 0 1-2.9-.8zM239.9 256.7a1.14 1.14 0 0 1 1.4 .5l-.4 .5zM240.2 255.6h2.7a1.57 1.57 0 0 1-2.7 0zM240.9 258.4a.68 .68 0 0 1 .1 1.1l-.4-.5zM241.3 256.7h.4l-.1 .2zM241.6 259.3a.81 .81 0 0 1 0 1.3 .74 .74 0 0 1 0-1.3zM241.6 257.5a.62 .62 0 0 1 .3 .5 .62 .62 0 0 1-.3 .6l-.5-.6zM242.1 258.4l.4 .6-.4 .5a.68 .68 0 0 1 0-1.1zM242.2 256.7h.9l-.9 1-.4-.5z"/>
<path d="M242.6 256.4a1.95 1.95 0 0 1 2.1-.8l-1.1 .8zM243 257.3l.7-.6h1.3l-2.3 2-.3-.7z"/>
</g>
<path d="M237.9 254.2l-.1 .3 1.3 .8h-1.5l-.1 .3 1.4 .8h-1.6l-.1 .3 1.5 .8 1.5 1.5-.9 2.5-.3 3.1h.3l.1-.8a10.7 10.7 0 0 1 1-4.5l.4 .6a9.6 9.6 0 0 0-.8 4.7h.3l.2-2.3 .5-2 .3 .8-.4 1.6v1.9h.3l.4-2.9 .3 2.9h.3l-.4-3.5 .3-.7 .5 1.9 .2 2.3h.3a10.4 10.4 0 0 0-.8-4.7l.4-.6 .7 2.4 .3 2.9h.2a8.4 8.4 0 0 0-1-5.6l1-1.1 1.9-1.2-.1-.3h-1.5l1.4-.8-.2-.3h-1.4l1.3-.8-.2-.3zM240.2 255.6h2.7a1.57 1.57 0 0 1-2.7 0zM238.1 256.7h1.3l1.3 1.3-.4 .7-1.1-1.3zM238.4 255.6a1.95 1.95 0 0 1 2.1 .8 2.09 2.09 0 0 1-2.1-.8zM241.6 259.3a.81 .81 0 0 1 0 1.3 .74 .74 0 0 1 0-1.3zM239.9 256.7a1.14 1.14 0 0 1 1.4 .5l-.4 .5zM241.3 256.7h.4l-.1 .2zM240.9 258.4a.68 .68 0 0 1 .1 1.1l-.4-.5zM238.7 254.5h5.7a2.91 2.91 0 0 1-2.8 .8 2.96 2.96 0 0 1-2.9-.8zM241.6 257.5a.62 .62 0 0 1 .3 .5 .62 .62 0 0 1-.3 .6l-.5-.6zM242.1 258.4l.4 .6-.4 .5a.68 .68 0 0 1 0-1.1zM242.2 256.7h.9l-.9 1-.4-.5zM242.6 256.4a1.95 1.95 0 0 1 2.1-.8l-1.1 .8zM243 257.3l.7-.6h1.3l-2.3 2-.3-.7z" fill-rule="evenodd" fill="#0ff"/>
<!-- layer: 220 -->
<path d="M30.5 15.5l.9 1v276l-.9 1.1z" fill="none" stroke="#0ff" stroke-width=".31"/>
<path d="M30.5 15.5l.9 1v276l-.9 1.1z" fill="#0ff"/>
<path d="M30.5 15.5h386l-1 1h-384.1z" fill="none" stroke="#0ff" stroke-width=".31"/>
<path d="M30.5 15.5h386l-1 1h-384.1z" fill="#0ff"/>
<path d="M416.5 15.5v278.1l-1-1.1v-276z" fill="none" stroke="#0ff" stroke-width=".31"/>
<path d="M416.5 15.5v278.1l-1-1.1v-276z" fill="#0ff"/>
<path d="M31.4 292.5h384.1l1 1.1h-386z" fill="none" stroke="#0ff" stroke-width=".31"/>
<path d="M31.4 292.5h384.1l1 1.1h-386z" fill="#0ff"/>
<path d="M5.9 6h420.1v297.1h-420.1z" fill="none" stroke="#0ff" stroke-width=".31"/>
<text font-size="8.4" fill="#0ff" x="246.9" y="262.8">湖 南 经 研 电 力 设 计 有 限 公 司</text>
<g font-size="7.2">
<text x="91.9" y="29.3">省网A1平面光纤通信网络现状图</text>
<text x="304.8" y="26.3">省网A2平面光纤通信网络现状图</text>
<text x="306.4" y="148.5">省网A2平面光纤通信网络组织图</text>
<text x="99.8" y="151.6">省网A1平面光纤通信网络组织图</text>
<text x="330.8" y="161.7">(本期建设)</text>
<text x="124.1" y="164.8">(本期建设)</text>
</g>
<g font-size="5.7">
<text x="313.2" y="40.9">至迎丰桥</text>
<text x="279.4" y="42.1">凌津滩</text>
<text x="349.2" y="42.1">至益阳公司</text>
<text x="33.2" y="51.1">张家界②</text>
<text x="101.1" y="51.1">岗市② 岗市①</text>
<text x="141.6" y="51.6">盘山</text>
<text x="156.7" y="51.3">七重堰 澧州①</text>
<text x="207.6" y="50.9">洞庭</text>
<text x="220.9" y="50.8">沅江</text>
<text x="237.2" y="50.7">迎丰桥①</text>
<text x="331.4" y="49.4">复兴</text>
<text x="380.9" y="49.4">艾家冲</text>
<text x="295" y="56.4">桃花江</text>
<text x="187.7" y="61">华容电厂</text>
<text x="367.7" y="67.4">学仕桥</text>
<text x="395.6" y="70.7">至省调2</text>
<text x="295.6" y="73.8">刘家湾</text>
<text x="339.1" y="76">安宁</text>
<text x="190.9" y="81">益阳备调</text>
<text x="251.9" y="83.8">毛家塘</text>
<text x="40.7" y="88.3">胡家坪</text>
<text x="94.9" y="89.7">刘家湾</text>
<text x="221.7" y="84.6">益阳公司</text>
<text x="234.7" y="92.1">沧水铺</text>
<text x="176.7" y="98.8">湘西北环（常德益阳）</text>
<text x="299.6" y="96.7">洢水</text>
<text x="372.8" y="99.5">莲城</text>
<text x="68.4" y="102.5">桃花江</text>
<text x="397.4" y="107.4">至省调1</text>
<text x="33.9" y="111.3">漳江</text>
<text x="104.3" y="111.7">复兴②</text>
<text x="123.7" y="111.6">复兴①</text>
<text x="235.2" y="111.4">益阳东</text>
<text x="339.2" y="113.8">南岸</text>
<text x="300.2" y="119.8">民丰</text>
<text x="374.4" y="114.2">鹤岭</text>
<text x="118.1" y="121.6">至艾家冲①</text>
<text x="242" y="123.3">至沙坪①</text>
<text x="78.6" y="132.7">凌津滩</text>
<text x="32.6" y="173">张家界②</text>
<text x="205.9" y="173.8">洞庭</text>
<text x="219.3" y="173.7">沅江</text>
<text x="233.9" y="173.7">迎丰桥①</text>
<text x="278.8" y="170.6">凌津滩</text>
<text x="312.9" y="168.7">至迎丰桥</text>
<text x="348.9" y="169.9">至益阳公司</text>
<text x="99.5" y="174.1">岗市② 岗市①</text>
<text x="140" y="174.6">盘山</text>
<text x="155.1" y="174.2">七重堰 澧州①</text>
<text x="331.1" y="177.2">复兴</text>
<text x="380.6" y="177.2">艾家冲</text>
<text x="186.1" y="184">华容电厂</text>
<text x="313.6" y="187.3">桃花江</text>
<text x="57.9" y="195.3">（本期新上）</text>
<text x="266.3" y="193.2">桃江西</text>
<text x="367.4" y="195.2">学仕桥</text>
<text x="63.3" y="201.8">桃江西</text>
<text x="316" y="203.6">刘家湾</text>
<text x="338.8" y="203.8">安宁</text>
<text x="395.3" y="198.6">至省调2</text>
<text x="189.5" y="204.3">益阳备调</text>
<text x="226" y="207.3">益阳公司</text>
<text x="250.2" y="206.7">毛家塘</text>
<text x="38" y="215">胡家坪</text>
<text x="93.4" y="212.6">刘家湾</text>
<text x="233.1" y="215.1">沧水铺</text>
<text x="175.1" y="221.8">湘西北环（常德益阳）</text>
<text x="299.3" y="224.5">洢水</text>
<text x="372.5" y="227.3">莲城</text>
<text x="33.1" y="235.6">漳江</text>
<text x="84.3" y="234.4">桃花江</text>
<text x="102.7" y="234.7">复兴②</text>
<text x="122.1" y="234.5">复兴①</text>
<text x="234" y="234.4">益阳东</text>
<text x="397.2" y="235.2">至省调1</text>
<text x="116.5" y="244.6">至艾家冲①</text>
<text x="338.9" y="241.6">南岸</text>
<text x="374.1" y="242">鹤岭</text>
<text x="67.1" y="250.4">凌津滩</text>
<text x="234.4" y="246.3">至沙坪①</text>
<text x="299.9" y="247.6">民丰</text>
</g>
<g font-size="5.6">
<text x="104.3" y="250.8">说明：</text>
<text x="104.4" y="257.4">1、本图仅画出与本工程相关省网A1平面纤通信电路，实线表示已建或在建部分，虚线表示本期新建部分。</text>
<text x="104.4" y="264.1">2、本期新建省网A1平面刘家湾~桃江西~桃花江STM-16光纤通信电路（光口按1+0</text>
<text x="205.1" y="264.1">配置），恢复漳江~桃花</text>
<text x="104.3" y="270.8">江STM-64、凌津滩~桃花江STM-1光纤通信电路。3、本期新建省网A2平面刘家湾~桃江西~桃花江</text>
<text x="104.4" y="277.5">STM-16光纤通信电路（光口按1+0配置），恢复凌津滩~桃花江STM-16光纤通信电路。</text>
</g>
<g font-size="4.3">
<text x="286.2" y="187.4" transform="rotate(-14 286.2 187.4)">新建STM-16</text>
<text x="285.5" y="198.1" transform="rotate(16 285.5 198.1)">新建STM-16</text>
<text x="76.8" y="204.8" transform="rotate(27 76.8 204.8)">新建STM-16</text>
<text x="68" y="211" transform="rotate(59 68 211)">新建STM-16</text>
<text x="59.3" y="260.7">图</text>
<text x="67.9" y="260.7">例</text>
<text x="40.4" y="269.6">OSN 7500设备</text>
<text x="82.2" y="269.5">STM-64电路</text>
<text x="40.4" y="275.9">OSN 1800V设备</text>
<text x="82.2" y="275.9">STM-16电路</text>
<text x="82.2" y="281.6">STM-1电路</text>
<text x="39.8" y="282.4">中兴S385设备</text>
<text x="40.6" y="289.4">本工程新上10G设备</text>
<text x="82.6" y="288.5">跳纤站</text>
</g>
<g font-size="3.9" fill="#0ff">
<text x="357.5" y="260.9">/工程</text>
<text x="396.4" y="260.9">施工图设计阶段</text>
<text x="242.7" y="272">批准</text>
<text x="284.4" y="272">设计/勘测</text>
<text x="242.6" y="281">审核</text>
<text x="287.7" y="281">比例</text>
<text x="353.9" y="276.4">省网SDH光纤通信网络方案图</text>
<text x="242.7" y="290.1">校核</text>
<text x="287.5" y="290">日期</text>
<text x="330.7" y="290.1">图号</text>
<text x="364.5" y="289.8">BA22015S-U0101-04</text>
<text x="286.2" y="299.3">服务承诺：接到您通知1小时内予以答复并及时提供工代服务。投诉电话：0731-85948331，0731-85948342。</text>
</g>
<g font-size="3.6">
<text x="129" y="59.2">石门电厂</text>
<text x="302.1" y="64.4">川花桥</text>
<text x="243.1" y="71.6">资阳</text>
<text x="253.4" y="66.7">资阳</text>
<text x="301.7" y="80.8">松木塘</text>
<text x="304.5" y="86.8">茶园</text>
<text x="377.5" y="85">麦洲</text>
<text x="150.2" y="93.3">毛家塘</text>
<text x="82.3" y="97.4">川花桥</text>
<text x="55.3" y="108.8">凌津滩</text>
<text x="127.4" y="182.2">石门电厂</text>
<text x="251.8" y="189.6">资阳</text>
<text x="241.3" y="195">资阳</text>
<text x="301.7" y="192.3">川花桥</text>
<text x="301.4" y="208.7">桃江西</text>
<text x="304.2" y="214.7">茶园</text>
<text x="377.2" y="212.8">麦洲</text>
<text x="80.7" y="220.3">川花桥</text>
<text x="148.5" y="216.2">毛家塘</text>
<text x="53.7" y="231.8">凌津滩</text>
</g>
</svg>
